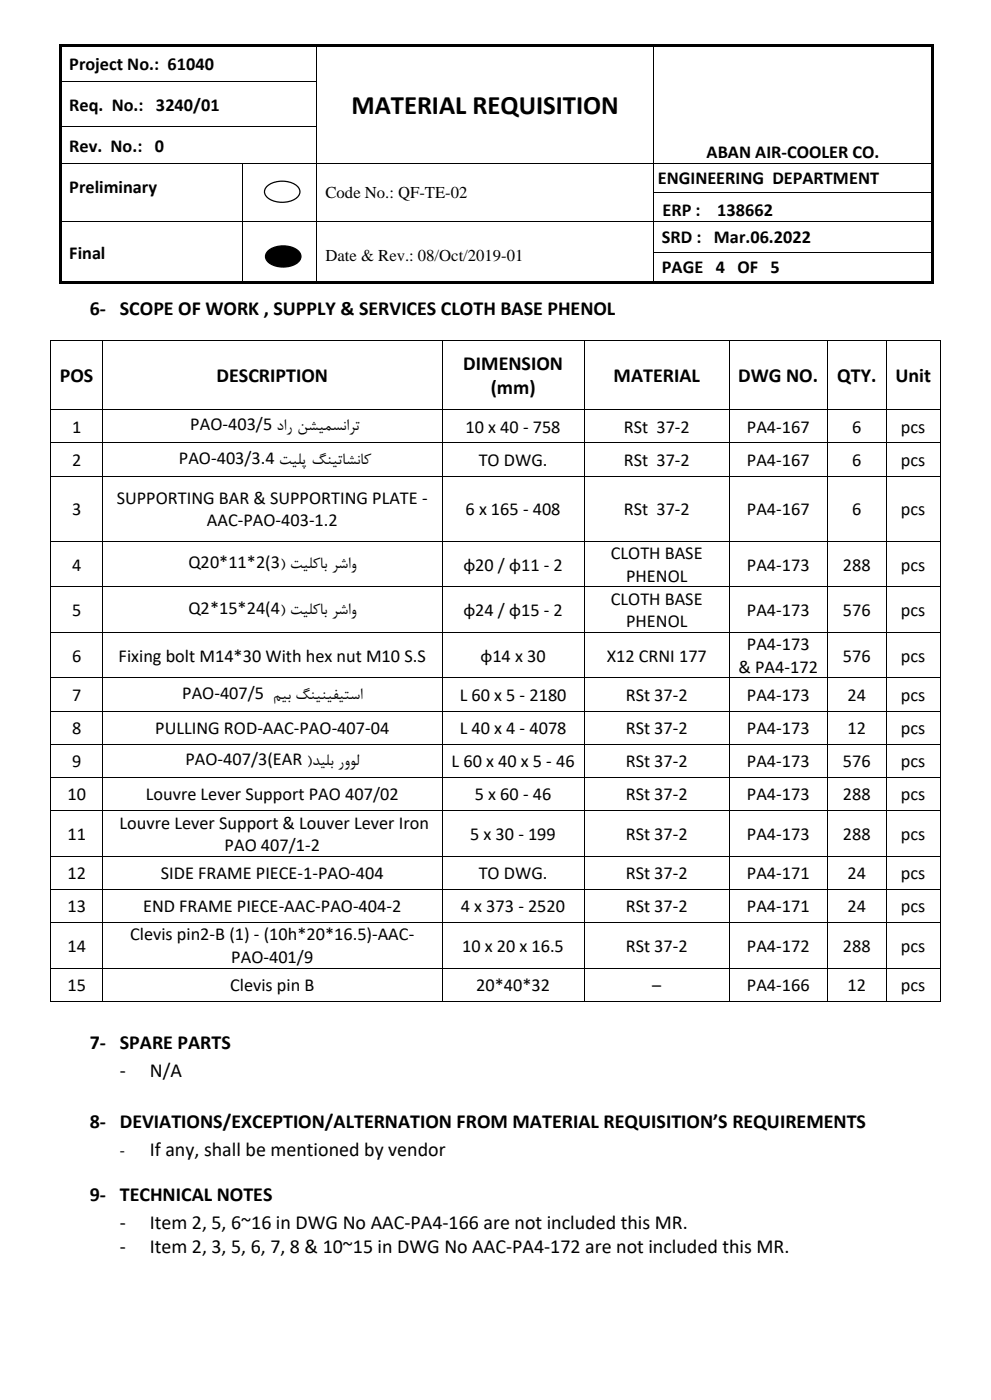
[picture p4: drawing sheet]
<svg xmlns="http://www.w3.org/2000/svg" width="210mm" height="297mm" viewBox="0 0 210 297" stroke-linecap="round" stroke-linejoin="round" font-family="sans-serif">
<g fill="#000">
<path d="M12.5 9.3h.5v.5h-.5z" fill-rule="evenodd"/>
<path d="M12.5 9.3h.5v.5h-.5z" fill-rule="evenodd"/>
<path d="M12.5 9.8h.5v7.4h-.5z" fill-rule="evenodd"/>
<path d="M12.5 17.2h.5v.5h-.5z" fill-rule="evenodd"/>
<path d="M13 9.3h54v.5h-54z" fill-rule="evenodd"/>
<path d="M67 9.3h.5v.5h-.5z" fill-rule="evenodd"/>
<path d="M67 17.2h.2v.5h-.2z" fill-rule="evenodd"/>
<path d="M67.5 9.3h70.9v.5h-70.9z" fill-rule="evenodd"/>
<path d="M138.4 9.3h.6v.5h-.6z" fill-rule="evenodd"/>
<path d="M138.4 17.2h.2v.5h-.2z" fill-rule="evenodd"/>
<path d="M139 9.3h58.4v.5h-58.4z" fill-rule="evenodd"/>
<path d="M197.4 9.3h.5v.5h-.5z" fill-rule="evenodd"/>
<path d="M197.4 9.3h.5v.5h-.5z" fill-rule="evenodd"/>
<path d="M197.4 9.8h.5v7.4h-.5z" fill-rule="evenodd"/>
<path d="M197.4 17.2h.5v.5h-.5z" fill-rule="evenodd"/>
<path d="M12.5 17.7h.5v8.9h-.5z" fill-rule="evenodd"/>
<path d="M12.5 26.6h.5v.6h-.5z" fill-rule="evenodd"/>
<path d="M12.5 27.2h.5v7.3h-.5z" fill-rule="evenodd"/>
<path d="M12.5 34.5h.5v.2h-.5z" fill-rule="evenodd"/>
<path d="M51.3 34.5h.2v.2h-.2z" fill-rule="evenodd"/>
<path d="M67 26.6h.2v.6h-.2z" fill-rule="evenodd"/>
<path d="M67 34.5h.2v.2h-.2z" fill-rule="evenodd"/>
<path d="M138.4 26.6h.2v.6h-.2z" fill-rule="evenodd"/>
<path d="M138.4 34.5h.2v.2h-.2z" fill-rule="evenodd"/>
<path d="M197.4 17.7h.5v8.9h-.5z" fill-rule="evenodd"/>
<path d="M197.4 26.6h.5v.6h-.5z" fill-rule="evenodd"/>
<path d="M197.4 27.2h.5v7.3h-.5z" fill-rule="evenodd"/>
<path d="M197.4 34.5h.5v.2h-.5z" fill-rule="evenodd"/>
<path d="M12.5 34.7h.5v6.1h-.5z" fill-rule="evenodd"/>
<path d="M12.5 40.8h.5v.2h-.5z" fill-rule="evenodd"/>
<path d="M12.5 41h.5v5.8h-.5z" fill-rule="evenodd"/>
<path d="M12.5 46.8h.5v.2h-.5z" fill-rule="evenodd"/>
<path d="M12.5 47h.5v6.4h-.5z" fill-rule="evenodd"/>
<path d="M12.5 53.4h.5v.2h-.5z" fill-rule="evenodd"/>
<path d="M12.5 53.6h.5v6.1h-.5z" fill-rule="evenodd"/>
<path d="M51.3 40.8h.2v.2h-.2z" fill-rule="evenodd"/>
<path d="M51.3 46.8h.2v.2h-.2z" fill-rule="evenodd"/>
<path d="M51.3 53.4h.2v.2h-.2z" fill-rule="evenodd"/>
<path d="M56.7 53.4a5.2 5.2 0 0 1 6.7 0 1.73 1.73 0 0 1-1 2.8 5.3 5.3 0 0 1-5.7-.8 1.46 1.46 0 0 1 0-2z" fill-rule="evenodd"/>
<path d="M67 40.8h.2v.2h-.2z" fill-rule="evenodd"/>
<path d="M67 46.8h.2v.2h-.2z" fill-rule="evenodd"/>
<path d="M67 53.4h.2v.2h-.2z" fill-rule="evenodd"/>
<path d="M138.4 40.8h.2v.2h-.2z" fill-rule="evenodd"/>
<path d="M138.4 46.8h.2v.2h-.2z" fill-rule="evenodd"/>
<path d="M138.4 53.4h.2v.2h-.2z" fill-rule="evenodd"/>
<path d="M197.4 34.7h.5v6.1h-.5z" fill-rule="evenodd"/>
<path d="M197.4 40.8h.5v.2h-.5z" fill-rule="evenodd"/>
<path d="M197.4 41h.5v5.8h-.5z" fill-rule="evenodd"/>
<path d="M197.4 46.8h.5v.2h-.5z" fill-rule="evenodd"/>
<path d="M197.4 47h.5v6.4h-.5z" fill-rule="evenodd"/>
<path d="M197.4 53.4h.5v.2h-.5z" fill-rule="evenodd"/>
<path d="M197.4 53.6h.5v6.1h-.5z" fill-rule="evenodd"/>
<path d="M10.7 72.2h.2v.1h-.2z" fill-rule="evenodd"/>
<path d="M10.7 72.2h.2v.1h-.2z" fill-rule="evenodd"/>
<path d="M12.5 59.7h.5v.5h-.5z" fill-rule="evenodd"/>
<path d="M12.5 59.7h.5v.5h-.5z" fill-rule="evenodd"/>
<path d="M13 59.7h38.3v.5h-38.3z" fill-rule="evenodd"/>
<path d="M21.7 72.2h.1v.1h-.1z" fill-rule="evenodd"/>
<path d="M51.3 59.7h.6v.5h-.6z" fill-rule="evenodd"/>
<path d="M51.9 59.7h15.1v.5h-15.1z" fill-rule="evenodd"/>
<path d="M67 59.7h.5v.5h-.5z" fill-rule="evenodd"/>
<path d="M67.5 59.7h70.9v.5h-70.9z" fill-rule="evenodd"/>
<path d="M93.6 72.2h.2v.1h-.2z" fill-rule="evenodd"/>
<path d="M123.7 72.2h.2v.1h-.2z" fill-rule="evenodd"/>
<path d="M138.4 59.7h.6v.5h-.6z" fill-rule="evenodd"/>
<path d="M139 59.7h58.4v.5h-58.4z" fill-rule="evenodd"/>
<path d="M154.5 72.2h.2v.1h-.2z" fill-rule="evenodd"/>
<path d="M175.3 72.2h.1v.1h-.1z" fill-rule="evenodd"/>
<path d="M187.8 72.2h.2v.1h-.2z" fill-rule="evenodd"/>
<path d="M197.4 59.7h.5v.5h-.5z" fill-rule="evenodd"/>
<path d="M197.4 59.7h.5v.5h-.5z" fill-rule="evenodd"/>
<path d="M199.2 72.2h.1v.1h-.1z" fill-rule="evenodd"/>
<path d="M199.2 72.2h.1v.1h-.1z" fill-rule="evenodd"/>
<path d="M10.7 86.8h.2v.2h-.2z" fill-rule="evenodd"/>
<path d="M10.7 93.9h.2v.1h-.2z" fill-rule="evenodd"/>
<path d="M21.7 86.8h.1v.2h-.1z" fill-rule="evenodd"/>
<path d="M21.7 93.9h.1v.1h-.1z" fill-rule="evenodd"/>
<path d="M93.6 86.8h.2v.2h-.2z" fill-rule="evenodd"/>
<path d="M93.6 93.9h.2v.1h-.2z" fill-rule="evenodd"/>
<path d="M123.7 86.8h.2v.2h-.2z" fill-rule="evenodd"/>
<path d="M123.7 93.9h.2v.1h-.2z" fill-rule="evenodd"/>
<path d="M154.5 86.8h.2v.2h-.2z" fill-rule="evenodd"/>
<path d="M154.5 93.9h.2v.1h-.2z" fill-rule="evenodd"/>
<path d="M175.3 86.8h.1v.2h-.1z" fill-rule="evenodd"/>
<path d="M175.3 93.9h.1v.1h-.1z" fill-rule="evenodd"/>
<path d="M187.8 86.8h.2v.2h-.2z" fill-rule="evenodd"/>
<path d="M187.8 93.9h.2v.1h-.2z" fill-rule="evenodd"/>
<path d="M199.2 86.8h.1v.2h-.1z" fill-rule="evenodd"/>
<path d="M199.2 93.9h.1v.1h-.1z" fill-rule="evenodd"/>
<path d="M10.7 100.9h.2v.2h-.2z" fill-rule="evenodd"/>
<path d="M10.7 114.8h.2v.2h-.2z" fill-rule="evenodd"/>
<path d="M21.7 100.9h.1v.2h-.1z" fill-rule="evenodd"/>
<path d="M21.7 114.8h.1v.2h-.1z" fill-rule="evenodd"/>
<path d="M93.6 100.9h.2v.2h-.2z" fill-rule="evenodd"/>
<path d="M93.6 114.8h.2v.2h-.2z" fill-rule="evenodd"/>
<path d="M123.7 100.9h.2v.2h-.2z" fill-rule="evenodd"/>
<path d="M123.7 114.8h.2v.2h-.2z" fill-rule="evenodd"/>
<path d="M154.5 100.9h.2v.2h-.2z" fill-rule="evenodd"/>
<path d="M154.5 114.8h.2v.2h-.2z" fill-rule="evenodd"/>
<path d="M175.3 100.9h.1v.2h-.1z" fill-rule="evenodd"/>
<path d="M175.3 114.8h.1v.2h-.1z" fill-rule="evenodd"/>
<path d="M187.8 100.9h.2v.2h-.2z" fill-rule="evenodd"/>
<path d="M187.8 114.8h.2v.2h-.2z" fill-rule="evenodd"/>
<path d="M199.2 100.9h.1v.2h-.1z" fill-rule="evenodd"/>
<path d="M199.2 114.8h.1v.2h-.1z" fill-rule="evenodd"/>
<path d="M10.7 124.4h.2v.2h-.2z" fill-rule="evenodd"/>
<path d="M10.7 134.1h.2v.2h-.2z" fill-rule="evenodd"/>
<path d="M21.7 124.4h.1v.2h-.1z" fill-rule="evenodd"/>
<path d="M21.7 134.1h.1v.2h-.1z" fill-rule="evenodd"/>
<path d="M93.6 124.4h.2v.2h-.2z" fill-rule="evenodd"/>
<path d="M93.6 134.1h.2v.2h-.2z" fill-rule="evenodd"/>
<path d="M123.7 124.4h.2v.2h-.2z" fill-rule="evenodd"/>
<path d="M123.7 134.1h.2v.2h-.2z" fill-rule="evenodd"/>
<path d="M154.5 124.4h.2v.2h-.2z" fill-rule="evenodd"/>
<path d="M154.5 134.1h.2v.2h-.2z" fill-rule="evenodd"/>
<path d="M175.3 124.4h.1v.2h-.1z" fill-rule="evenodd"/>
<path d="M175.3 134.1h.1v.2h-.1z" fill-rule="evenodd"/>
<path d="M187.8 124.4h.2v.2h-.2z" fill-rule="evenodd"/>
<path d="M187.8 134.1h.2v.2h-.2z" fill-rule="evenodd"/>
<path d="M199.2 124.4h.1v.2h-.1z" fill-rule="evenodd"/>
<path d="M199.2 134.1h.1v.2h-.1z" fill-rule="evenodd"/>
<path d="M10.7 143.7h.2v.2h-.2z" fill-rule="evenodd"/>
<path d="M10.7 150.8h.2v.2h-.2z" fill-rule="evenodd"/>
<path d="M10.7 157.8h.2v.2h-.2z" fill-rule="evenodd"/>
<path d="M21.7 143.7h.1v.2h-.1z" fill-rule="evenodd"/>
<path d="M21.7 150.8h.1v.2h-.1z" fill-rule="evenodd"/>
<path d="M21.7 157.8h.1v.2h-.1z" fill-rule="evenodd"/>
<path d="M93.6 143.7h.2v.2h-.2z" fill-rule="evenodd"/>
<path d="M93.6 150.8h.2v.2h-.2z" fill-rule="evenodd"/>
<path d="M93.6 157.8h.2v.2h-.2z" fill-rule="evenodd"/>
<path d="M123.7 143.7h.2v.2h-.2z" fill-rule="evenodd"/>
<path d="M123.7 150.8h.2v.2h-.2z" fill-rule="evenodd"/>
<path d="M123.7 157.8h.2v.2h-.2z" fill-rule="evenodd"/>
<path d="M154.5 143.7h.2v.2h-.2z" fill-rule="evenodd"/>
<path d="M154.5 150.8h.2v.2h-.2z" fill-rule="evenodd"/>
<path d="M154.5 157.8h.2v.2h-.2z" fill-rule="evenodd"/>
<path d="M175.3 143.7h.1v.2h-.1z" fill-rule="evenodd"/>
<path d="M175.3 150.8h.1v.2h-.1z" fill-rule="evenodd"/>
<path d="M175.3 157.8h.1v.2h-.1z" fill-rule="evenodd"/>
<path d="M187.8 143.7h.2v.2h-.2z" fill-rule="evenodd"/>
<path d="M187.8 150.8h.2v.2h-.2z" fill-rule="evenodd"/>
<path d="M187.8 157.8h.2v.2h-.2z" fill-rule="evenodd"/>
<path d="M199.2 143.7h.1v.2h-.1z" fill-rule="evenodd"/>
<path d="M199.2 150.8h.1v.2h-.1z" fill-rule="evenodd"/>
<path d="M199.2 157.8h.1v.2h-.1z" fill-rule="evenodd"/>
<path d="M10.7 164.9h.2v.2h-.2z" fill-rule="evenodd"/>
<path d="M10.7 171.9h.2v.2h-.2z" fill-rule="evenodd"/>
<path d="M21.7 164.9h.1v.2h-.1z" fill-rule="evenodd"/>
<path d="M21.7 171.9h.1v.2h-.1z" fill-rule="evenodd"/>
<path d="M93.6 164.9h.2v.2h-.2z" fill-rule="evenodd"/>
<path d="M93.6 171.9h.2v.2h-.2z" fill-rule="evenodd"/>
<path d="M123.7 164.9h.2v.2h-.2z" fill-rule="evenodd"/>
<path d="M123.7 171.9h.2v.2h-.2z" fill-rule="evenodd"/>
<path d="M154.5 164.9h.2v.2h-.2z" fill-rule="evenodd"/>
<path d="M154.5 171.9h.2v.2h-.2z" fill-rule="evenodd"/>
<path d="M175.3 164.9h.1v.2h-.1z" fill-rule="evenodd"/>
<path d="M175.3 171.9h.1v.2h-.1z" fill-rule="evenodd"/>
<path d="M187.8 164.9h.2v.2h-.2z" fill-rule="evenodd"/>
<path d="M187.8 171.9h.2v.2h-.2z" fill-rule="evenodd"/>
<path d="M199.2 164.9h.1v.2h-.1z" fill-rule="evenodd"/>
<path d="M199.2 171.9h.1v.2h-.1z" fill-rule="evenodd"/>
<path d="M10.7 181.6h.2v.1h-.2z" fill-rule="evenodd"/>
<path d="M10.7 188.6h.2v.2h-.2z" fill-rule="evenodd"/>
<path d="M10.7 195.6h.2v.2h-.2z" fill-rule="evenodd"/>
<path d="M21.7 181.6h.1v.1h-.1z" fill-rule="evenodd"/>
<path d="M21.7 188.6h.1v.2h-.1z" fill-rule="evenodd"/>
<path d="M21.7 195.6h.1v.2h-.1z" fill-rule="evenodd"/>
<path d="M93.6 181.6h.2v.1h-.2z" fill-rule="evenodd"/>
<path d="M93.6 188.6h.2v.2h-.2z" fill-rule="evenodd"/>
<path d="M93.6 195.6h.2v.2h-.2z" fill-rule="evenodd"/>
<path d="M123.7 181.6h.2v.1h-.2z" fill-rule="evenodd"/>
<path d="M123.7 188.6h.2v.2h-.2z" fill-rule="evenodd"/>
<path d="M123.7 195.6h.2v.2h-.2z" fill-rule="evenodd"/>
<path d="M154.5 181.6h.2v.1h-.2z" fill-rule="evenodd"/>
<path d="M154.5 188.6h.2v.2h-.2z" fill-rule="evenodd"/>
<path d="M154.5 195.6h.2v.2h-.2z" fill-rule="evenodd"/>
<path d="M175.3 181.6h.1v.1h-.1z" fill-rule="evenodd"/>
<path d="M175.3 188.6h.1v.2h-.1z" fill-rule="evenodd"/>
<path d="M175.3 195.6h.1v.2h-.1z" fill-rule="evenodd"/>
<path d="M187.8 181.6h.2v.1h-.2z" fill-rule="evenodd"/>
<path d="M187.8 188.6h.2v.2h-.2z" fill-rule="evenodd"/>
<path d="M187.8 195.6h.2v.2h-.2z" fill-rule="evenodd"/>
<path d="M199.2 181.6h.1v.1h-.1z" fill-rule="evenodd"/>
<path d="M199.2 188.6h.1v.2h-.1z" fill-rule="evenodd"/>
<path d="M199.2 195.6h.1v.2h-.1z" fill-rule="evenodd"/>
<path d="M10.7 205.3h.2v.2h-.2z" fill-rule="evenodd"/>
<path d="M10.7 212.3h.2v.2h-.2z" fill-rule="evenodd"/>
<path d="M10.7 212.3h.2v.2h-.2z" fill-rule="evenodd"/>
<path d="M21.7 205.3h.1v.2h-.1z" fill-rule="evenodd"/>
<path d="M21.7 212.3h.1v.2h-.1z" fill-rule="evenodd"/>
<path d="M93.6 205.3h.2v.2h-.2z" fill-rule="evenodd"/>
<path d="M93.6 212.3h.2v.2h-.2z" fill-rule="evenodd"/>
<path d="M123.7 205.3h.2v.2h-.2z" fill-rule="evenodd"/>
<path d="M123.7 212.3h.2v.2h-.2z" fill-rule="evenodd"/>
<path d="M154.5 205.3h.2v.2h-.2z" fill-rule="evenodd"/>
<path d="M154.5 212.3h.2v.2h-.2z" fill-rule="evenodd"/>
<path d="M175.3 205.3h.1v.2h-.1z" fill-rule="evenodd"/>
<path d="M175.3 212.3h.1v.2h-.1z" fill-rule="evenodd"/>
<path d="M187.8 205.3h.2v.2h-.2z" fill-rule="evenodd"/>
<path d="M187.8 212.3h.2v.2h-.2z" fill-rule="evenodd"/>
<path d="M199.2 205.3h.1v.2h-.1z" fill-rule="evenodd"/>
<path d="M199.2 212.3h.1v.2h-.1z" fill-rule="evenodd"/>
<path d="M199.2 212.3h.1v.2h-.1z" fill-rule="evenodd"/>
</g>
<g fill="none" stroke="#000" stroke-width=".21">
<path d="M13 17.3h54M67.1 9.8v7.4M67.1 17.7v8.9M138.5 9.8v7.4M138.5 17.7v8.9M13 26.7h54M13 34.6h38.3M51.4 34.7v6.1M51.5 34.6h15.5M67.1 27.2v7.3M67.1 34.7v6.1M67.2 34.6h71.2"/>
<path d="M138.5 27.2v7.3M138.5 34.7v6.1M138.6 34.6h58.8M13 46.9h38.3M51.4 41v5.8M51.4 47v6.4M51.4 53.6v6.1M51.5 46.9h15.5M67.1 41v5.8M67.1 47v6.4M67.1 53.6v6.1M67.2 46.9h71.2"/>
<path d="M138.5 41v5.8M138.5 47v6.4M138.5 53.6v6.1M138.6 40.9h58.8M138.6 46.9h58.8M138.6 53.5h58.8M10.8 72.3v14.5M10.9 72.2h10.8M21.7 72.3v14.5M21.8 72.2h71.8M93.7 72.3v14.5M93.8 72.2h29.9"/>
<path d="M123.8 72.3v14.5M123.9 72.2h30.6M154.6 72.3v14.5M154.7 72.2h20.6M175.3 72.3v14.5M175.4 72.2h12.4M187.9 72.3v14.5M188 72.2h11.2M199.3 72.3v14.5M10.8 87v6.9M10.8 94v6.9M10.9 86.9h10.8"/>
<path d="M10.9 93.9h10.8M21.7 87v6.9M21.7 94v6.9M21.8 86.9h71.8M21.8 93.9h71.8M93.7 87v6.9M93.7 94v6.9M93.8 86.9h29.9M93.8 93.9h29.9M123.8 87v6.9M123.8 94v6.9M123.9 86.9h30.6"/>
<path d="M123.9 93.9h30.6M154.6 87v6.9M154.6 94v6.9M154.7 86.9h20.6M154.7 93.9h20.6M175.3 87v6.9M175.3 94v6.9M175.4 86.9h12.4M175.4 93.9h12.4M187.9 87v6.9M187.9 94v6.9M188 86.9h11.2"/>
<path d="M188 93.9h11.2M199.3 87v6.9M199.3 94v6.9M10.8 101.1v13.7M10.8 115v9.4M10.9 101h10.8M10.9 114.9h10.8M21.7 101.1v13.7M21.7 115v9.4M21.8 101h71.8M21.8 114.9h71.8M93.7 101.1v13.7"/>
<path d="M93.7 115v9.4M93.8 101h29.9M93.8 114.9h29.9M123.8 101.1v13.7M123.8 115v9.4M123.9 101h30.6M123.9 114.9h30.6M154.6 101.1v13.7M154.6 115v9.4M154.7 101h20.6M154.7 114.9h20.6M175.3 101.1v13.7"/>
<path d="M175.3 115v9.4M175.4 101h12.4M175.4 114.9h12.4M187.9 101.1v13.7M187.9 115v9.4M188 101h11.2M188 114.9h11.2M199.3 101.1v13.7M199.3 115v9.4M10.8 124.6v9.5M10.8 134.3v9.4M10.9 124.5h10.8"/>
<path d="M10.9 134.2h10.8M21.7 124.6v9.5M21.7 134.3v9.4M21.8 124.5h71.8M21.8 134.2h71.8M93.7 124.6v9.5M93.7 134.3v9.4M93.8 124.5h29.9M93.8 134.2h29.9M123.8 124.6v9.5M123.8 134.3v9.4M123.9 124.5h30.6"/>
<path d="M123.9 134.2h30.6M154.6 124.6v9.5M154.6 134.3v9.4M154.7 124.5h20.6M154.7 134.2h20.6M175.3 124.6v9.5M175.3 134.3v9.4M175.4 124.5h12.4M175.4 134.2h12.4M187.9 124.6v9.5M187.9 134.3v9.4M188 124.5h11.2"/>
<path d="M188 134.2h11.2M199.3 124.6v9.5M199.3 134.3v9.4M10.8 143.9v6.9M10.8 151v6.8M10.8 158v6.9M10.9 143.8h10.8M10.9 150.9h10.8M10.9 157.9h10.8M21.7 143.9v6.9M21.7 151v6.8M21.7 158v6.9"/>
<path d="M21.8 143.8h71.8M21.8 150.9h71.8M21.8 157.9h71.8M93.7 143.9v6.9M93.7 151v6.8M93.7 158v6.9M93.8 143.8h29.9M93.8 150.9h29.9M93.8 157.9h29.9M123.8 143.9v6.9M123.8 151v6.8M123.8 158v6.9"/>
<path d="M123.9 143.8h30.6M123.9 150.9h30.6M123.9 157.9h30.6M154.6 143.9v6.9M154.6 151v6.8M154.6 158v6.9M154.7 143.8h20.6M154.7 150.9h20.6M154.7 157.9h20.6M175.3 143.9v6.9M175.3 151v6.8M175.3 158v6.9"/>
<path d="M175.4 143.8h12.4M175.4 150.9h12.4M175.4 157.9h12.4M187.9 143.9v6.9M187.9 151v6.8M187.9 158v6.9M188 143.8h11.2M188 150.9h11.2M188 157.9h11.2M199.3 143.9v6.9M199.3 151v6.8M199.3 158v6.9"/>
<path d="M10.8 165.1v6.8M10.8 172.1v9.5M10.9 165h10.8M10.9 172h10.8M21.7 165.1v6.8M21.7 172.1v9.5M21.8 165h71.8M21.8 172h71.8M93.7 165.1v6.8M93.7 172.1v9.5M93.8 165h29.9M93.8 172h29.9"/>
<path d="M123.8 165.1v6.8M123.8 172.1v9.5M123.9 165h30.6M123.9 172h30.6M154.6 165.1v6.8M154.6 172.1v9.5M154.7 165h20.6M154.7 172h20.6M175.3 165.1v6.8M175.3 172.1v9.5M175.4 165h12.4M175.4 172h12.4"/>
<path d="M187.9 165.1v6.8M187.9 172.1v9.5M188 165h11.2M188 172h11.2M199.3 165.1v6.8M199.3 172.1v9.5M10.8 181.7v6.9M10.8 188.8v6.8M10.8 195.8v9.5M10.9 181.6h10.8M10.9 188.7h10.8M10.9 195.7h10.8"/>
<path d="M21.7 181.7v6.9M21.7 188.8v6.8M21.7 195.8v9.5M21.8 181.6h71.8M21.8 188.7h71.8M21.8 195.7h71.8M93.7 181.7v6.9M93.7 188.8v6.8M93.7 195.8v9.5M93.8 181.6h29.9M93.8 188.7h29.9M93.8 195.7h29.9"/>
<path d="M123.8 181.7v6.9M123.8 188.8v6.8M123.8 195.8v9.5M123.9 181.6h30.6M123.9 188.7h30.6M123.9 195.7h30.6M154.6 181.7v6.9M154.6 188.8v6.8M154.6 195.8v9.5M154.7 181.6h20.6M154.7 188.7h20.6M154.7 195.7h20.6"/>
<path d="M175.3 181.7v6.9M175.3 188.8v6.8M175.3 195.8v9.5M175.4 181.6h12.4M175.4 188.7h12.4M175.4 195.7h12.4M187.9 181.7v6.9M187.9 188.8v6.8M187.9 195.8v9.5M188 181.6h11.2M188 188.7h11.2M188 195.7h11.2"/>
<path d="M199.3 181.7v6.9M199.3 188.8v6.8M199.3 195.8v9.5M10.8 205.5v6.8M10.9 205.4h10.8M10.9 212.4h10.8M21.7 205.5v6.8M21.8 205.4h71.8M21.8 212.4h71.8M93.7 205.5v6.8M93.8 205.4h29.9M93.8 212.4h29.9"/>
<path d="M123.8 205.5v6.8M123.9 205.4h30.6M123.9 212.4h30.6M154.6 205.5v6.8M154.7 205.4h20.6M154.7 212.4h20.6M175.3 205.5v6.8M175.4 205.4h12.4M175.4 212.4h12.4M187.9 205.5v6.8M188 205.4h11.2M188 212.4h11.2"/>
<path d="M199.3 205.5v6.8"/>
</g>
<path d="M56.4 39.7a5.2 5.2 0 0 1 6.8 0 1.73 1.73 0 0 1-1 2.7 5.3 5.3 0 0 1-5.8-.7 1.46 1.46 0 0 1 0-2zM56.7 53.4a5.2 5.2 0 0 1 6.7 0 1.73 1.73 0 0 1-1 2.8 5.3 5.3 0 0 1-5.7-.8 1.46 1.46 0 0 1 0-2z" fill="none" stroke="#000" stroke-width=".26"/>
<text font-size="5.7" x="74.5" y="24.2">MATERIAL REQUISITION</text>
<g font-size="4.2">
<text x="19" y="66.7">6- SCOPE OF WORK , SUPPLY &amp; SERVICES CLOTH BASE PHENOL</text>
<text x="12.7" y="81">POS</text>
<text x="45.9" y="81">DESCRIPTION</text>
<text x="98.2" y="78.4">DIMENSION</text>
<text x="104" y="83.6">(mm)</text>
<text x="130.1" y="81">MATERIAL</text>
<text x="156.5" y="81">DWG NO.</text>
<text x="177.4" y="81">QTY.</text>
<text x="189.8" y="81">Unit</text>
<text x="19" y="222.5">7- SPARE PARTS</text>
<text x="25.4" y="228.4">-</text>
<text x="31.7" y="228.4">N/A</text>
<text x="19" y="239.3">8- DEVIATIONS/EXCEPTION/ALTERNATION FROM MATERIAL REQUISITION’S REQUIREMENTS</text>
<text x="31.7" y="245.3">If any, shall be mentioned by vendor</text>
<text x="19" y="254.7">9- TECHNICAL NOTES</text>
<text x="25.4" y="260.7">-</text>
<text x="31.7" y="260.7">Item 2, 5, 6~16 in DWG No AAC-PA4-166 are not included this MR.</text>
<text x="25.4" y="265.8">-</text>
<text x="31.7" y="265.8">Item 2, 3, 5, 6, 7, 8 &amp; 10~15 in DWG No AAC-PA4-172 are not included this MR.</text>
</g>
<g font-size="3.9">
<text x="14.7" y="14.8">Project No.: 61040</text>
<text x="14.7" y="23.5">Req. No.: 3240/01</text>
<text x="14.7" y="32.2">Rev. No.: 0</text>
<text x="149.8" y="33.5">ABAN AIR-COOLER CO.</text>
<text x="14.7" y="41">Preliminary</text>
<text x="139.4" y="39.1">ENGINEERING DEPARTMENT</text>
<text x="140.4" y="45.8">ERP :</text>
<text x="152" y="45.8">138662</text>
<text x="140.3" y="51.5">SRD : Mar.06.2022</text>
<text x="14.7" y="54.8">Final</text>
<text x="140.3" y="58">PAGE 4 OF 5</text>
<text x="15.3" y="91.8">1</text>
<text x="40.3" y="91.3">PAO-403/5 دار نشيمسانرت</text>
<text x="98.7" y="91.8">10 x 40 - 758</text>
<text x="132.2" y="91.8">RSt 37-2</text>
<text x="158.3" y="91.8">PA4-167</text>
<text x="180.6" y="91.8">6</text>
<text x="191" y="91.8">pcs</text>
<text x="15.3" y="98.8">2</text>
<text x="37.9" y="98.3">PAO-403/3.4 تيلپ گنيتاشان ک</text>
<text x="101.5" y="98.8">TO DWG.</text>
<text x="132.2" y="98.8">RSt 37-2</text>
<text x="158.3" y="98.8">PA4-167</text>
<text x="180.6" y="98.8">6</text>
<text x="191" y="98.8">pcs</text>
<text x="24.7" y="106.9">SUPPORTING BAR &amp; SUPPORTING PLATE -</text>
<text x="15.3" y="109.3">3</text>
<text x="43.8" y="111.6">AAC-PAO-403-1.2</text>
<text x="98.7" y="109.3">6 x 165 - 408</text>
<text x="132.2" y="109.3">RSt 37-2</text>
<text x="158.3" y="109.3">PA4-167</text>
<text x="180.6" y="109.3">6</text>
<text x="191" y="109.3">pcs</text>
<text x="129.5" y="118.7">CLOTH BASE</text>
<text x="15.3" y="121">4</text>
<text x="39.9" y="120.6">Q20*11*2(3( تيلک با رشاو</text>
<text x="98.2" y="121">ɸ20 / ɸ11 - 2</text>
<text x="132.7" y="123.4">PHENOL</text>
<text x="158.3" y="121">PA4-173</text>
<text x="178.7" y="121">288</text>
<text x="191" y="121">pcs</text>
<text x="15.3" y="130.7">5</text>
<text x="39.9" y="130.2">Q2*15*24(4( تيلک با رشاو</text>
<text x="98.2" y="130.7">ɸ24 / ɸ15 - 2</text>
<text x="129.5" y="128.3">CLOTH BASE</text>
<text x="158.3" y="130.7">PA4-173</text>
<text x="178.7" y="130.7">576</text>
<text x="191" y="130.7">pcs</text>
<text x="132.7" y="133.1">PHENOL</text>
<text x="158.3" y="138">PA4-173</text>
<text x="15.3" y="140.3">6</text>
<text x="25.1" y="140.3">Fixing bolt M14*30 With hex nut M10 S.S</text>
<text x="101.8" y="140.3">ɸ14 x 30</text>
<text x="128.6" y="140.3">X12 CRNI 177</text>
<text x="156.5" y="142.7">&amp; PA4-172</text>
<text x="178.7" y="140.3">576</text>
<text x="191" y="140.3">pcs</text>
<text x="15.3" y="148.7">7</text>
<text x="38.6" y="148.2">PAO-407/5 ميب گنينيفيتسا</text>
<text x="97.4" y="148.7">L 60 x 5 - 2180</text>
<text x="132.6" y="148.7">RSt 37-2</text>
<text x="158.3" y="148.7">PA4-173</text>
<text x="179.6" y="148.7">24</text>
<text x="191" y="148.7">pcs</text>
<text x="15.3" y="155.7">8</text>
<text x="32.9" y="155.7">PULLING ROD-AAC-PAO-407-04</text>
<text x="97.4" y="155.7">L 40 x 4 - 4078</text>
<text x="132.6" y="155.7">RSt 37-2</text>
<text x="158.3" y="155.7">PA4-173</text>
<text x="179.6" y="155.7">12</text>
<text x="191" y="155.7">pcs</text>
<text x="15.3" y="162.8">9</text>
<text x="39.3" y="162.3">PAO-407/3(EAR (دي بل روول</text>
<text x="95.7" y="162.8">L 60 x 40 x 5 - 46</text>
<text x="132.6" y="162.8">RSt 37-2</text>
<text x="158.3" y="162.8">PA4-173</text>
<text x="178.7" y="162.8">576</text>
<text x="191" y="162.8">pcs</text>
<text x="14.3" y="169.8">10</text>
<text x="30.9" y="169.8">Louvre Lever Support PAO 407/02</text>
<text x="100.7" y="169.8">5 x 60 - 46</text>
<text x="132.6" y="169.8">RSt 37-2</text>
<text x="158.3" y="169.8">PA4-173</text>
<text x="178.7" y="169.8">288</text>
<text x="191" y="169.8">pcs</text>
<text x="14.3" y="178.2">11</text>
<text x="25.3" y="175.8">Louvre Lever Support &amp; Louver Lever Iron</text>
<text x="99.7" y="178.2">5 x 30 - 199</text>
<text x="132.6" y="178.2">RSt 37-2</text>
<text x="158.3" y="178.2">PA4-173</text>
<text x="178.7" y="178.2">288</text>
<text x="191" y="178.2">pcs</text>
<text x="47.6" y="180.5">PAO 407/1-2</text>
<text x="14.3" y="186.5">12</text>
<text x="34.1" y="186.5">SIDE FRAME PIECE-1-PAO-404</text>
<text x="101.5" y="186.5">TO DWG.</text>
<text x="132.6" y="186.5">RSt 37-2</text>
<text x="158.3" y="186.5">PA4-171</text>
<text x="179.6" y="186.5">24</text>
<text x="191" y="186.5">pcs</text>
<text x="14.3" y="193.5">13</text>
<text x="30.3" y="193.5">END FRAME PIECE-AAC-PAO-404-2</text>
<text x="97.7" y="193.5">4 x 373 - 2520</text>
<text x="132.6" y="193.5">RSt 37-2</text>
<text x="158.3" y="193.5">PA4-171</text>
<text x="179.6" y="193.5">24</text>
<text x="191" y="193.5">pcs</text>
<text x="14.3" y="201.9">14</text>
<text x="27.6" y="199.5">Clevis pin2-B (1) - (10h*20*16.5)-AAC-</text>
<text x="97.9" y="201.9">10 x 20 x 16.5</text>
<text x="132.6" y="201.9">RSt 37-2</text>
<text x="158.3" y="201.9">PA4-172</text>
<text x="178.7" y="201.9">288</text>
<text x="191" y="201.9">pcs</text>
<text x="49" y="204.3">PAO-401/9</text>
<text x="14.3" y="210.2">15</text>
<text x="48.8" y="210.2">Clevis pin B</text>
<text x="100.9" y="210.2">20*40*32</text>
<text x="138.3" y="210.2">–</text>
<text x="158.3" y="210.2">PA4-166</text>
<text x="179.6" y="210.2">12</text>
<text x="191" y="210.2">pcs</text>
</g>
<g font-size="3.5">
<text x="69" y="42">Code No.: QF-TE-02</text>
<text x="69" y="55.3">Date &amp; Rev.: 08/Oct/2019-01</text>
<text x="25.4" y="245.3">-</text>
</g>
</svg>
